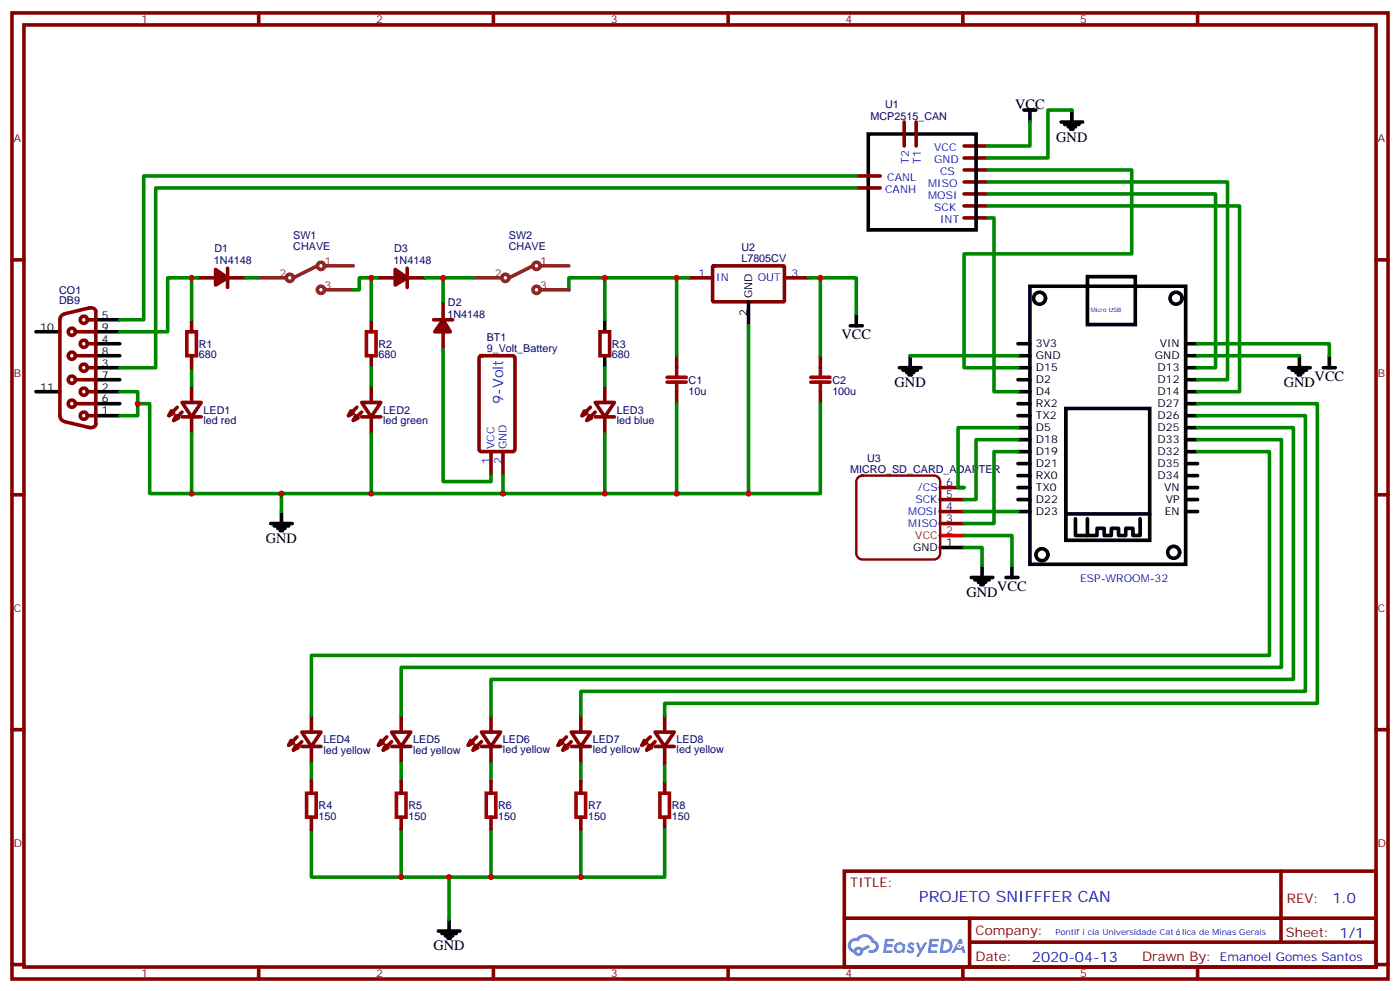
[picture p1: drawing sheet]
<svg xmlns="http://www.w3.org/2000/svg" width="412mm" height="292mm" viewBox="0 0 412 292" stroke-linecap="round" stroke-linejoin="round" font-family="sans-serif">
<g fill="none" stroke="#870000" stroke-width="1.1">
<path d="M3.5 3.8h405.4v284.3h-405.4zM7.1 7.3h398.2v277.3h-398.2zM76.2 3.8v3.5M145.3 3.8v3.5M214.5 3.8v3.5M283.6 3.8v3.5M352.8 3.8v3.5M3.5 76.5h3.6M405.3 76.5h3.6M3.5 145.6h3.6M405.3 145.6h3.6M3.5 214.8h3.6"/>
<path d="M405.3 214.8h3.6M248.7 256.4h156.6v28.2h-156.6zM377.3 256.4v20.9M248.7 270.2h156.5M285.6 277.3h119.6M285.6 270.2v14.2M3.5 283.9h3.6M76.2 284.6v3.5M145.3 284.6v3.5M214.5 284.6v3.5M283.6 284.6v3.5M352.8 284.6v3.5"/>
<path d="M405.3 283.9h3.6"/>
</g>
<g fill="#5487ff">
<path d="M267.7 277.6a1.22 1.22 0 0 1 1.7 .2l-.4 .6a.47 .47 0 0 0-.3-.4 .47 .47 0 0 0-.5 .2l.1 .2a1.14 1.14 0 0 1 .8 1.8 1.14 1.14 0 0 1-1.9 0l-.2-.2 .5-.6 .7 .5a.29 .29 0 0 0 .3-.3 .29 .29 0 0 0-.2-.3 1.04 1.04 0 0 1-.6-1.7z"/>
<path d="M260.7 276.3h2.4l.3 .2-.2 .5-1.8 .1-.1 .8h1.5l.3 .4-.3 .4h-1.6l-.2 1.1h1.7l.2 .3-.2 .3-2.6 .1z"/>
<path d="M273.8 276.3h2.4l.3 .2-.1 .5-1.8 .1-.2 .8h1.6l.3 .4-.4 .4h-1.6l-.1 1.1h1.7l.2 .3-.2 .3-2.6 .1z"/>
<path d="M282.6 276.3h.7l.3 1.3-.6 .3a.69 .69 0 0 0-1 .3 .69 .69 0 0 0 .4 .9 .69 .69 0 0 0 .9-.6l.5-.2 .6 2.2h-.8l-.2-.9h-1.8l-.5 .9h-.8z"/>
<path d="M269.8 277.4h.8l.6 1.8 1.1-1.8h.9l-2.6 4.2h-.8l.9-1.5z"/>
<path d="M277.4 276.3l-.6 4.2h1.3a2.11 2.11 0 0 0 2.5-2.1 2.11 2.11 0 0 0-2.5-2.1zM278.1 277.1a1.39 1.39 0 0 1 1.7 1.4 1.39 1.39 0 0 1-1.8 1.3h-.3z"/>
<path d="M263.7 277.9a1.54 1.54 0 0 0-.1 2.2 1.54 1.54 0 0 0 2.2 .1l.6 .3 .3-2.3-.2-.3h-.4a1.49 1.49 0 0 0-2.4 0zM264 278.9a.94 .94 0 0 1 1.8 0 .94 .94 0 0 1-1.8 0z"/>
<path d="M250.4 276.7a2.18 2.18 0 0 0 1.1 3.7 1.44 1.44 0 0 0 1.6 .9 1.44 1.44 0 0 0 1.2-1.4l2-1.1-.5-.7-1.9 1a1.47 1.47 0 0 0-2.4 .4 1.39 1.39 0 0 1-.7-1.9 1.39 1.39 0 0 1 2-.5 2.12 2.12 0 0 1 2.2-1.3 2.12 2.12 0 0 1 1.9 1.7 1.14 1.14 0 0 1 1.1 1.4 1.14 1.14 0 0 1-1.7 .7 .43 .43 0 0 0-.5 .4 .43 .43 0 0 0 .4 .5 1.98 1.98 0 0 0 2.5-1.2 1.98 1.98 0 0 0-1.2-2.6 3.1 3.1 0 0 0-5.3-.6l-.9 .1zM252.3 280a.55 .55 0 0 1 1.1 0 .55 .55 0 0 1-1.1 0z"/>
<circle cx="282.6" cy="278.4" r=".26"/>
</g>
<g fill="none" stroke="#870000" stroke-width="1.1">
<path d="M266.3 35.9v7.1M269.9 35.9v7.1M252.2 55.3h7.1M252.2 51.8h7.1M284 43h7M284 46.5h7M284 50h7M284 53.6h7M284 57.1h7M67 79v5.6M119.9 79v5.6M210 78.4l.3-.2 20.6 .1 .2 .3-.1 10.1-.3 .1h-20.6l-.2-.3z"/>
<path d="M284 60.6h7M284 64.1h7M18.9 92.4a1.77 1.77 0 0 0-1.3 1.7v28.2a1.77 1.77 0 0 0 1.3 1.7M22.2 97.6h6M25.8 94.1h2.4M26.3 90.7a1.41 1.41 0 0 1 1.9 1.1M26.5 90.6l-7.5 1.8M28.2 91.7v33.1M56.4 94.1v3.5M58.2 81.8h5.3M67 81.8h5.3M109.4 94.1v3.5"/>
<path d="M111.1 81.8h5.3M119.9 81.8h5.3M127.7 94.1h5.6M130.5 88.8v5.3M130.5 97.6v5.3M176.7 97.6h2.9v7.1h-2.9zM202.8 81.8h7.1M231.1 81.8h7M22.2 118.8h6M22.2 111.8h6M22.2 104.7h6M25.8 115.3h2.4"/>
<path d="M25.8 108.2h2.4M25.8 101.2h2.4M52.2 119.9l-2.5 2.4M53.6 118.5h5.7l-2.9 4.2zM56.4 104.7v3.5M56.4 113.5v5M105.1 119.9l-2.4 2.4M106.5 118.5h5.7l-2.8 4.2zM109.4 104.7v3.5M109.4 113.5v5M141.3 104.9l.5-.2h9.2l.6 .4 .1 27.1-.5 .7h-9.4l-.6-.4-.1-27.1zM173.9 119.9l-2.5 2.4"/>
<path d="M175.3 118.5h5.7l-2.8 4.2zM178.2 113.5v5M199.3 104.7v3.5M199.3 115.3v3.5M241.7 104.7v3.5M241.7 115.3v3.5M19 124.1l7.5 1.8M25.8 122.3h2.4M28.2 124.7a1.31 1.31 0 0 1-1.9 1.1M50.4 120.9l.8 .7-1.5 .7zM51.9 122.3l.7 .7-1.4 .8zM53.6 121.3l-2.4 2.5"/>
<path d="M53.6 122.7h5.7M56.4 122.7v4.9M103.4 120.9l.7 .7-1.4 .7zM104.8 122.3l.7 .7-1.4 .8zM106.5 122.7h5.7M106.5 121.3l-2.4 2.5M109.4 122.7v4.9M144.6 132.9v7.1M148.2 132.9v7.1M172.2 120.9l.7 .7-1.5 .7zM173.6 122.3l.7 .7-1.4 .8zM175.3 122.7h5.7"/>
<path d="M175.3 121.3l-2.4 2.5M178.2 122.7v4.9M276.9 154.1h7.1M276.9 150.6h7.1M276.9 147h7.1M276.9 143.5h7.1M85.7 217.9l.7 .8-1.4 .7zM87.1 219.4l.7 .7-1.4 .7zM87.5 216.9l-2.5 2.5M88.9 215.5h5.6l-2.8 4.2zM88.9 218.3l-2.5 2.5M88.9 219.7h5.6"/>
<path d="M91.7 210.5v5M91.7 219.7v4.9M112.2 217.9l.7 .8-1.4 .7zM113.6 219.4l.7 .7-1.4 .7zM113.9 216.9l-2.4 2.5M115.4 215.5h5.6l-2.8 4.2zM115.4 219.7h5.6M115.4 218.3l-2.5 2.5M118.2 210.5v5M118.2 219.7v4.9M138.6 217.9l.7 .8-1.4 .7zM140.1 219.4l.7 .7-1.5 .7z"/>
<path d="M140.4 216.9l-2.5 2.5M141.8 215.5h5.7l-2.9 4.2zM141.8 219.7h5.7M141.8 218.3l-2.5 2.5M144.6 210.5v5M144.6 219.7v4.9M165.1 217.9l.7 .8-1.4 .7zM166.5 219.4l.7 .7-1.4 .7zM166.9 216.9l-2.5 2.5M168.3 215.5h5.6l-2.8 4.2zM168.3 219.7h5.6M168.3 218.3l-2.5 2.5"/>
<path d="M171.1 210.5v5M171.1 219.7v4.9M189.8 217.9l.7 .8-1.4 .7zM191.2 219.4l.7 .7-1.4 .7zM191.6 216.9l-2.5 2.5M193 215.5h5.6l-2.8 4.2zM193 219.7h5.6M193 218.3l-2.5 2.5M195.8 210.5v5M195.8 219.7v4.9M91.7 229.9v3.6M118.2 229.9v3.6"/>
<path d="M144.6 229.9v3.6M171.1 229.9v3.6M195.8 229.9v3.6M91.7 240.5v3.6M118.2 240.5v3.6M144.6 240.5v3.6M171.1 240.5v3.6M195.8 240.5v3.6"/>
<circle cx="21.2" cy="97.6" r="1.06"/>
<circle cx="24.7" cy="94.1" r="1.06"/>
<circle cx="21.2" cy="111.8" r="1.06"/>
<circle cx="21.2" cy="118.8" r="1.06"/>
<circle cx="21.2" cy="104.7" r="1.06"/>
<circle cx="24.7" cy="115.3" r="1.06"/>
<circle cx="24.7" cy="101.2" r="1.06"/>
<circle cx="24.7" cy="108.2" r="1.06"/>
<circle cx="24.7" cy="122.3" r="1.06"/>
</g>
<g fill="none" stroke="#000" stroke-width="1.1">
<path d="M255.8 39.4h31.7v28.3h-31.7zM301.6 32.4h3.6M303.4 32.4v3.5M312.6 35.9h6.3M313.6 36.6h4.3M314.7 37.3h2.1M315.4 38h.7M315.7 32.4v3.5M10.6 97.6h7M28.2 94.1h7.1M28.2 97.6h7.1M178.2 94.1v3.5"/>
<path d="M220.5 88.8v7.1M250.5 95.9h3.5M252.2 92.4v3.5M303.4 84.2h45.8v81.9h-45.8zM320.3 81.4h14.1v14.1h-14.1zM10.6 115.3h7M28.2 118.8h7.1M28.2 115.3h7.1M28.2 111.8h7.1M28.2 108.2h7.1M28.2 104.7h7.1M28.2 101.2h7.1"/>
<path d="M178.2 104.7v3.5M264.9 108.2h6.4M266 108.9h4.2M267.1 109.6h2.1M267.8 110.3h.7M268.1 104.7v3.5M299.9 118.8h3.5M299.9 115.3h3.5M299.9 111.8h3.5M299.9 108.2h3.5M299.9 104.7h3.5M299.9 101.2h3.5"/>
<path d="M349.2 118.8h3.6M349.2 115.3h3.6M349.2 111.8h3.6M349.2 108.2h3.6M349.2 104.7h3.6M349.2 101.2h3.6M379.6 108.2h6.3M380.6 108.9h4.3M381.7 109.6h2.1M382.4 110.3h.7M382.8 104.7v3.5M389.8 108.2h3.5"/>
<path d="M391.6 104.7v3.5M28.2 122.3h7.1M299.9 140h3.5M299.9 136.5h3.5M299.9 132.9h3.5M299.9 129.4h3.5M299.9 125.9h3.5M299.9 122.3h3.5M314 120.2h24.7v38.8h-24.7zM349.2 140h3.6M349.2 136.5h3.6M349.2 132.9h3.6"/>
<path d="M349.2 129.4h3.6M349.2 125.9h3.6M349.2 122.3h3.6M79.7 154.1h6.4M80.8 154.8h4.2M81.8 155.5h2.2M82.5 156.2h.8M82.9 150.6v3.5M299.9 150.6h3.5M299.9 147h3.5M299.9 143.5h3.5M314 151.3h24.7"/>
<path d="M316.8 152.7v4.9h6.3v-2.1h2.2v2.1h2.1v-2.1h2.1v2.1h2.1v-2.1h2.1v2.1h2.1v-4.9M320.3 152.7v4.9M349.2 150.6h3.6M349.2 147h3.6M349.2 143.5h3.6M276.9 161.1h7.1M286.1 170h6.4M287.2 170.7h4.2M288.2 171.4h2.1M288.9 172.1h.7M289.3 166.4v3.6M296.3 170h3.6"/>
<path d="M298.1 166.4v3.6M129.1 274h6.4M130.2 274.7h4.2M131.2 275.4h2.1M131.9 276.2h.7M132.3 270.5v3.5"/>
<circle cx="306.2" cy="87.8" r="1.76"/>
<circle cx="346.4" cy="87.8" r="1.76"/>
<circle cx="306.9" cy="163.3" r="1.76"/>
<circle cx="345.7" cy="162.6" r="1.76"/>
</g>
<path d="M276.9 157.6h7.1" fill="none" stroke="#f00" stroke-width="1.1"/>
<path d="M252.8 140.5l1.2-.5h21.2a1.76 1.76 0 0 1 1.7 1.7v21.2a1.89 1.89 0 0 1-1.7 1.8h-21.2a1.89 1.89 0 0 1-1.8-1.8v-21.2z" fill="none" stroke="#870000" stroke-width=".71"/>
<g fill="#870000" stroke="#870000" stroke-width="1.1">
<path d="M63.5 79.3l3.5 2.5-3.5 2.1z"/>
<path d="M130.5 94.1l2.1 3.5h-4.5z"/>
<path d="M116.4 79.3l3.5 2.5-3.5 2.1z"/>
</g>
<g fill="none" stroke="#008700" stroke-width="1.1">
<path d="M303.4 35.9v7.1h-12.4M315.7 32.4h-7v14.1h-17.7M252.2 51.8h-209.9v42.3h-7M252.2 55.3h-206.3v52.9h-10.6M291 50h42.4v24.7h-49.4v33.5h15.9M291 53.6h70.6v58.2h-8.8M291 57.1h67.1v51.1h-5.3M291 60.6h74.1v54.7h-12.3M291 64.1h1.8v51.2h7.1M56.4 81.8h-7v15.8h-14.1M58.2 81.8h-1.8v12.3M72.3 81.8h3.5"/>
<path d="M109.4 81.8h-3.6v3.5h-1.7M111.1 81.8h-1.7v12.3M125.2 81.8h5.3v7M130.5 81.8h8.8M167.6 85.3v-3.5h10.6v12.3M178.2 81.8h24.6M199.3 81.8v22.9M220.5 95.9v49.4h-72.3v-5.3M238.1 81.8h14.1v10.6M241.7 81.8v22.9M35.3 115.3h5.3v7h-5.3M40.6 118.8h3.5v26.5h12.3"/>
<path d="M56.4 108.2v5.3M109.4 108.2v5.3M130.5 102.9v38.8h14.1v-1.7M178.2 108.2v5.3M199.3 118.8v26.5M241.7 118.8v26.5h-21.2M268.1 104.7h31.8M352.8 101.2h38.8v3.5M352.8 118.8h35.3v88.2h-192.3v3.5M352.8 104.7h30M56.4 127.6v17.7h91.8M109.4 127.6v17.7"/>
<path d="M178.2 127.6v17.7M299.9 125.9h-17.7v17.6h1.8M299.9 129.4h-12.4v17.6h-3.5M299.9 132.9h-7.1v21.2h-8.8M352.8 122.3h31.7v81.2h-213.4v7M352.8 125.9h28.2v74.1h-236.4v10.5M352.8 129.4h24.7v67h-259.3v14.1M352.8 132.9h21.1v60h-282.2v17.6M82.9 145.3v5.3M284 157.6h14.1v8.8M284 150.6h15.9M284 161.1h5.3v5.3"/>
<path d="M91.7 224.6v5.3M118.2 224.6v5.3M144.6 224.6v5.3M171.1 224.6v5.3M195.8 224.6v5.3M91.7 244.1v14.1h79.4v-14.1M118.2 244.1v14.1M132.3 258.2v12.3M144.6 244.1v14.1M195.8 244.1v14.1h-24.7"/>
</g>
<g fill="none" stroke="#a10000" stroke-width="1.1">
<path d="M55 97.6h2.9v7.1h-2.9zM107.9 97.6h2.9v7.1h-2.9zM196.5 112.5h5.6M196.5 111.1h5.6M199.3 108.2v2.9M199.3 112.5v2.8M238.8 112.5h5.7M238.8 111.1h5.7M241.7 108.2v2.9M241.7 112.5v2.8M90.3 233.5h2.8v7h-2.8zM116.8 233.5h2.8v7h-2.8z"/>
<path d="M143.2 233.5h2.8v7h-2.8zM169.7 233.5h2.8v7h-2.8zM194.4 233.5h2.8v7h-2.8z"/>
</g>
<g fill="none" stroke="#8c2424" stroke-width="1.1">
<path d="M93.5 78.2l-7.1 3.6M95.6 78.2h8.5M157 78.2l-7.1 3.6M159.1 78.2h8.5M75.8 81.8h8.5M95.6 85.3h8.5M139.3 81.8h8.5M159.1 85.3h8.5"/>
<circle cx="94.5" cy="78.2" r="1.06"/>
<circle cx="158" cy="78.2" r="1.06"/>
<circle cx="85.4" cy="81.8" r="1.06"/>
<circle cx="94.5" cy="85.3" r="1.06"/>
<circle cx="148.9" cy="81.8" r="1.06"/>
<circle cx="158" cy="85.3" r="1.06"/>
</g>
<g fill="#c00">
<circle cx="130.5" cy="81.8" r=".88"/>
<circle cx="56.4" cy="145.3" r=".88"/>
<circle cx="40.6" cy="118.8" r=".88"/>
<circle cx="199.3" cy="145.3" r=".88"/>
<circle cx="178.2" cy="145.3" r=".88"/>
<circle cx="148.2" cy="145.3" r=".88"/>
<circle cx="118.2" cy="258.2" r=".88"/>
<circle cx="144.6" cy="258.2" r=".88"/>
<circle cx="132.3" cy="258.2" r=".88"/>
<circle cx="241.7" cy="81.8" r=".88"/>
<circle cx="82.9" cy="145.3" r=".88"/>
<circle cx="220.5" cy="145.3" r=".88"/>
<circle cx="56.4" cy="81.8" r=".88"/>
<circle cx="171.1" cy="258.2" r=".88"/>
<circle cx="199.3" cy="81.8" r=".88"/>
<circle cx="178.2" cy="81.8" r=".88"/>
<circle cx="109.4" cy="81.8" r=".88"/>
<circle cx="109.4" cy="145.3" r=".88"/>
</g>
<text font-size="4.6" fill="#00f" x="270.8" y="265.4">PROJETO SNIFFFER CAN</text>
<g font-size="4.2">
<text x="299.1" y="32">VCC</text>
<text x="311.1" y="41.9">GND</text>
<text x="247.9" y="99.9">VCC</text>
<text x="263.5" y="113.9">GND</text>
<text x="378.2" y="113.9">GND</text>
<text x="387.3" y="112.2">VCC</text>
<text x="78.3" y="159.7">GND</text>
<text x="284.7" y="175.6">GND</text>
<text x="293.7" y="174">VCC</text>
<text x="127.7" y="279.7">GND</text>
</g>
<g font-size="4.2" fill="#00f">
<text x="148.2" y="118.8" transform="rotate(-90 148.2 118.8)">9-Volt</text>
<text x="392.5" y="265.7">1.0</text>
<text x="304" y="283">2020-04-13</text>
</g>
<g font-size="3.9" fill="#800">
<text x="250.5" y="261">TITLE:</text>
<text x="379.1" y="265.7">REV:</text>
<text x="287.4" y="275.2">Company:</text>
<text x="378.7" y="275.8">Sheet: 1/1</text>
<text x="287.4" y="282.9">Date:</text>
<text x="336.4" y="282.9">Drawn By: Emanoel Gomes Santos</text>
</g>
<g font-size="3.2" fill="#800">
<text x="41.6" y="6.8">1</text>
<text x="110.8" y="6.8">2</text>
<text x="179.9" y="6.8">3</text>
<text x="249.1" y="6.8">4</text>
<text x="318.2" y="6.8">5</text>
<text x="4.1" y="41.9">A</text>
<text x="405.9" y="41.9">A</text>
<text x="4.1" y="111.1">B</text>
<text x="405.9" y="111.1">B</text>
<text x="4.1" y="180.2">C</text>
<text x="405.9" y="180.2">C</text>
<text x="4.1" y="249.3">D</text>
<text x="405.9" y="249.3">D</text>
<text x="41.6" y="287.6">1</text>
<text x="110.8" y="287.6">2</text>
<text x="179.9" y="287.6">3</text>
<text x="249.1" y="287.6">4</text>
<text x="318.2" y="287.6">5</text>
</g>
<g font-size="3.2" fill="#000080">
<text x="256.4" y="35.2">MCP2515_CAN</text>
<text x="260.7" y="31.8">U1</text>
<text x="86.4" y="70.3">SW1</text>
<text x="149.9" y="70.3">SW2</text>
<text x="63" y="77.6">1N4148</text>
<text x="63.2" y="74.1">D1</text>
<text x="86.4" y="73.6">CHAVE</text>
<text x="115.9" y="77.6">1N4148</text>
<text x="116.1" y="74.1">D3</text>
<text x="149.9" y="73.6">CHAVE</text>
<text x="218.4" y="77.2">L7805CV</text>
<text x="218.4" y="74">U2</text>
<text x="17.4" y="89.5">DB9</text>
<text x="17.4" y="86.6">CO1</text>
<text x="131.9" y="90">D2</text>
<text x="131.8" y="93.5">1N4148</text>
<text x="143.4" y="100.4">BT1</text>
<text x="58.6" y="105.5">680</text>
<text x="58.6" y="102.3">R1</text>
<text x="111.5" y="105.5">680</text>
<text x="111.5" y="102.3">R2</text>
<text x="143.4" y="103.6">9_Volt_Battery</text>
<text x="180.3" y="105.5">680</text>
<text x="180.3" y="102.3">R3</text>
<text x="202.8" y="112.9">C1</text>
<text x="245.2" y="112.9">C2</text>
<text x="202.8" y="116.1">10u</text>
<text x="245.2" y="116.1">100u</text>
<text x="60" y="124.7">led red</text>
<text x="60" y="121.8">LED1</text>
<text x="112.9" y="124.7">led green</text>
<text x="112.9" y="121.8">LED2</text>
<text x="181.7" y="124.9">led blue</text>
<text x="181.7" y="121.7">LED3</text>
<text x="255.4" y="135.8">U3</text>
<text x="250.4" y="139.4">MICRO_SD_CARD_ADAPTER</text>
<text x="95.2" y="222">led yellow</text>
<text x="95.2" y="218.7">LED4</text>
<text x="121.7" y="222">led yellow</text>
<text x="121.7" y="218.7">LED5</text>
<text x="148.2" y="221.7">led yellow</text>
<text x="148.2" y="218.8">LED6</text>
<text x="174.6" y="221.7">led yellow</text>
<text x="174.6" y="218.8">LED7</text>
<text x="199.3" y="221.7">led yellow</text>
<text x="199.3" y="218.8">LED8</text>
<text x="93.8" y="238.1">R4</text>
<text x="120.3" y="238.1">R5</text>
<text x="146.8" y="238.1">R6</text>
<text x="173.2" y="238.1">R7</text>
<text x="197.9" y="238.1">R8</text>
<text x="93.8" y="241.2">150</text>
<text x="120.3" y="241.2">150</text>
<text x="146.8" y="241.2">150</text>
<text x="173.2" y="241.2">150</text>
<text x="197.9" y="241.2">150</text>
</g>
<g font-size="3.2" fill="#00f">
<text x="275.2" y="44.4">VCC</text>
<text x="275.2" y="47.9">GND</text>
<text x="261.4" y="53.2">CANL</text>
<text x="267.8" y="48.3" transform="rotate(-90 267.8 48.3)">T2</text>
<text x="271.3" y="48.3" transform="rotate(-90 271.3 48.3)">T1</text>
<text x="276.9" y="51.4">CS</text>
<text x="260.7" y="56.7">CANH</text>
<text x="273.4" y="55">MISO</text>
<text x="273.4" y="58.5">MOSI</text>
<text x="275.2" y="62">SCK</text>
<text x="276.9" y="65.5">INT</text>
<text x="205.8" y="81.4">1</text>
<text x="211" y="82.8">IN</text>
<text x="223.2" y="82.8">OUT</text>
<text x="233.2" y="81.4">3</text>
<text x="144.3" y="136.7" transform="rotate(-90 144.3 136.7)">1</text>
<text x="145.7" y="132.2" transform="rotate(-90 145.7 132.2)">VCC</text>
<text x="147.8" y="136.7" transform="rotate(-90 147.8 136.7)">2</text>
<text x="149.2" y="132.2" transform="rotate(-90 149.2 132.2)">GND</text>
<text x="278.7" y="143.2">6</text>
<text x="269.6" y="148.1">SCK</text>
<text x="270.4" y="144.6">/CS</text>
<text x="278.7" y="146.7">5</text>
<text x="267.6" y="155.2">MISO</text>
<text x="267.6" y="151.6">MOSI</text>
<text x="278.7" y="153.7">3</text>
<text x="278.7" y="150.2">4</text>
<text x="318.1" y="171.2">ESP-WROOM-32</text>
</g>
<g font-size="3.2" fill="#8d2323">
<text x="95.6" y="77.9">1</text>
<text x="159.1" y="77.9">1</text>
<text x="82.3" y="81.4">2</text>
<text x="145.8" y="81.4">2</text>
<text x="95.6" y="84.9">3</text>
<text x="159.1" y="84.9">3</text>
</g>
<g font-size="3.2">
<text x="221.5" y="87.8" transform="rotate(-90 221.5 87.8)">GND</text>
<text x="30" y="93.8">5</text>
<text x="220.1" y="93" transform="rotate(-90 220.1 93)">2</text>
<text x="11.8" y="97.3">10</text>
<text x="30" y="100.8">4</text>
<text x="30" y="97.3">9</text>
<text x="30" y="107.9">3</text>
<text x="30" y="104.4">8</text>
<text x="305.2" y="105.8">GND</text>
<text x="305.2" y="102.2">3V3</text>
<text x="340.2" y="105.8">GND</text>
<text x="341.6" y="102.2">VIN</text>
<text x="30" y="111.4">7</text>
<text x="305.2" y="112.8">D2</text>
<text x="305.2" y="109.3">D15</text>
<text x="341" y="109.3">D13</text>
<text x="341" y="112.8">D12</text>
<text x="11.8" y="114.9">11</text>
<text x="30" y="114.9">2</text>
<text x="30" y="118.5">6</text>
<text x="305.2" y="119.9">RX2</text>
<text x="305.2" y="116.3">D4</text>
<text x="341" y="116.3">D14</text>
<text x="341" y="119.9">D27</text>
<text x="30" y="122">1</text>
<text x="305.2" y="123.4">TX2</text>
<text x="341" y="123.4">D26</text>
<text x="305.2" y="130.5">D18</text>
<text x="305.2" y="126.9">D5</text>
<text x="341" y="126.9">D25</text>
<text x="341" y="130.5">D33</text>
<text x="305.2" y="137.5">D21</text>
<text x="305.2" y="134">D19</text>
<text x="341" y="134">D32</text>
<text x="341" y="137.5">D35</text>
<text x="305.2" y="141">RX0</text>
<text x="341" y="141">D34</text>
<text x="305.2" y="148.1">D22</text>
<text x="305.2" y="144.6">TX0</text>
<text x="342.9" y="144.6">VN</text>
<text x="343.4" y="148.1">VP</text>
<text x="305.2" y="151.6">D23</text>
<text x="343.1" y="151.6">EN</text>
<text x="278.7" y="160.8">1</text>
<text x="268.9" y="162.3">GND</text>
</g>
<g font-size="3.2" fill="#f00">
<text x="269.6" y="158.7">VCC</text>
<text x="278.7" y="157.3">2</text>
</g>
<g font-size="2.5" fill="#00f">
<text x="310.9" y="275.2">Pontif</text>
<text x="320.4" y="275.2">cia Universidade Cat</text>
<text x="348.3" y="275.2">lica de Minas Gerais</text>
</g>
<text font-size="1.8" fill="#00f" x="321.3" y="91.9">Micro USB</text>
</svg>
